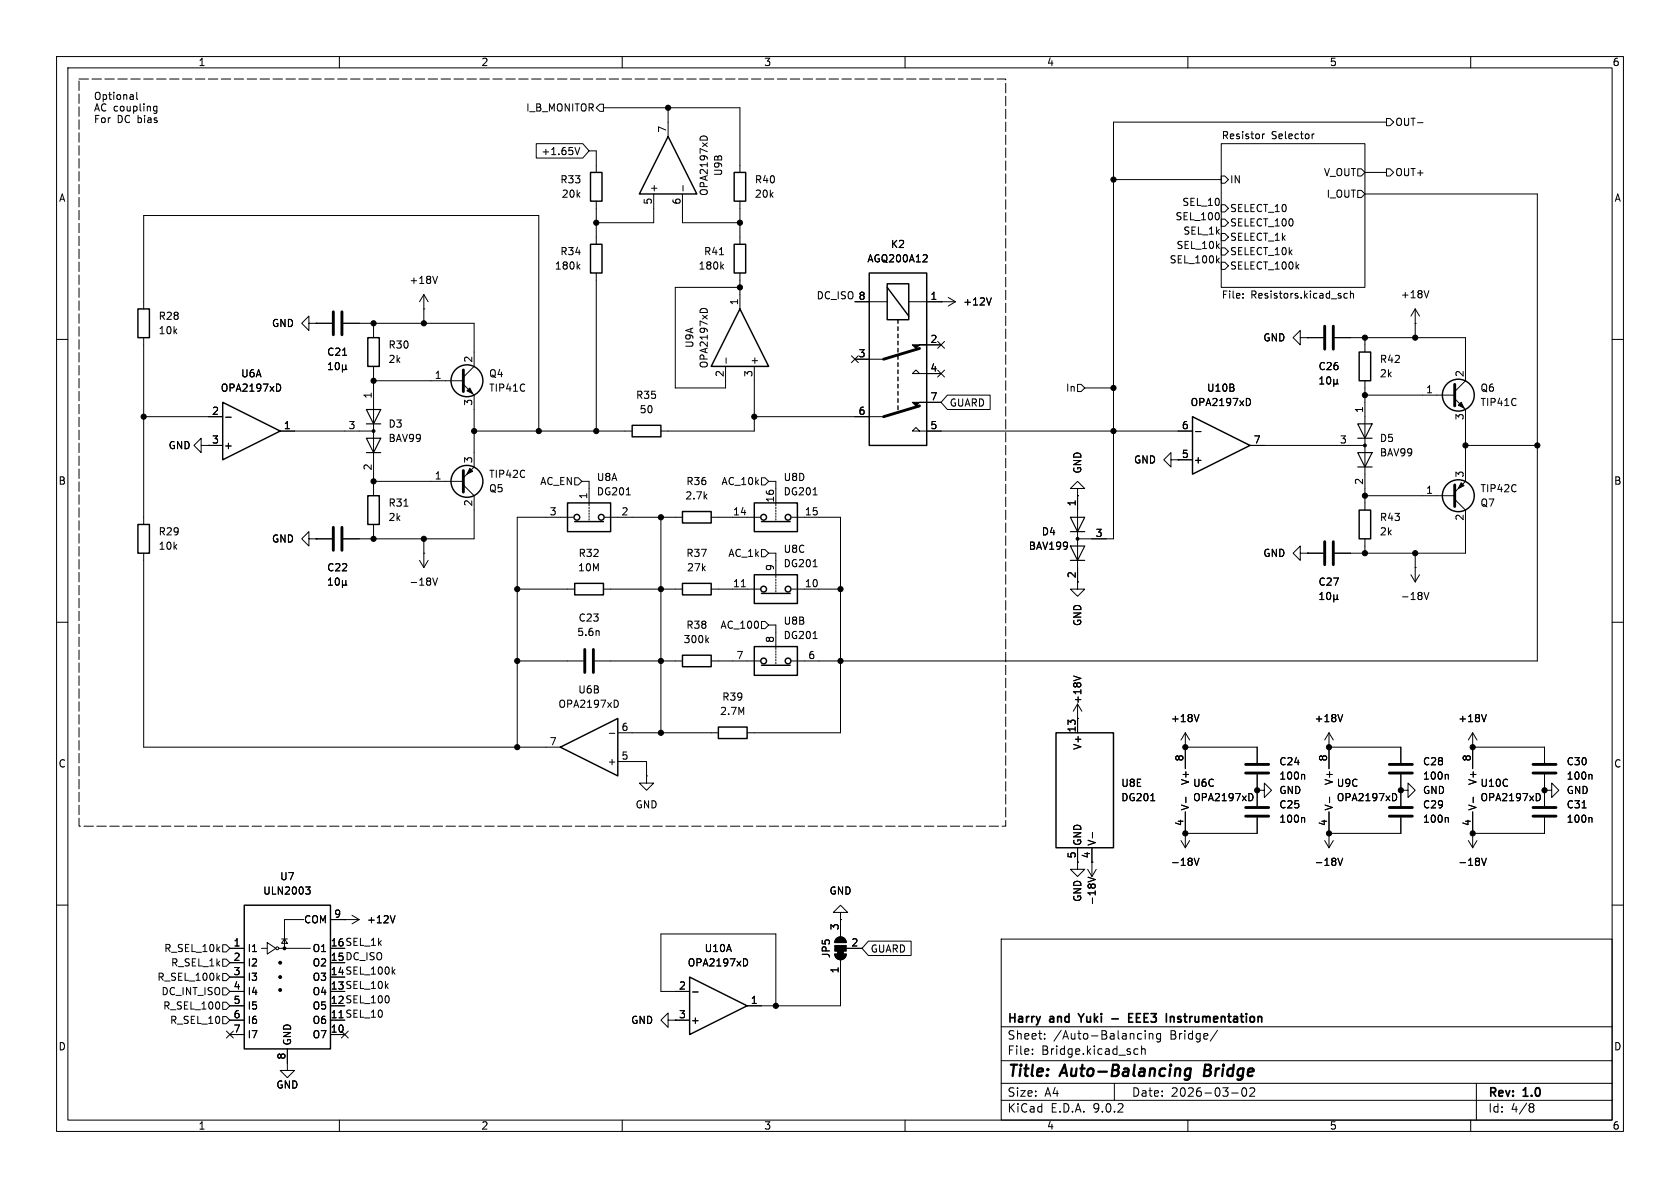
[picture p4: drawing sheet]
<svg xmlns="http://www.w3.org/2000/svg" width="297mm" height="210mm" viewBox="0 0 297 210" stroke-linecap="round" stroke-linejoin="round" font-family="sans-serif">
<g fill="none" stroke="#000" stroke-width=".18">
<path d="M10 10h277v190h-277zM12 12h273v186h-273zM24.2 16.3v1.1l.2 .2M27.1 19.4l.3 .2h.3M27.7 18.8v1l-.2 .3-.3-.1M27.7 18.8h-.3l-.3 .2M60 10v2M106 18.4h.7v1.3h-.7l-.6-.6zM106.7 19.1h24.1v11.4M110 10v2M118.1 19.1v5M160 10v2"/>
<path d="M210 10v2M260 10v2M94.8 25.4h8.2l1.1 1.3-1.1 1.2h-8.2zM101.6 26.1l.5 1.2 .4-1.2M104.1 26.7h1.3v3.8M105.4 35.6v7.6M115.6 34.3v5.1h-10.2M120.6 34.3v5.1h10.2M120.7 32.8v1M123.8 24.5a.68 .68 0 0 1 .6-.5 .68 .68 0 0 1 .6 .5M130.8 35.6v7.6M196.8 31.8h19.1"/>
<path d="M215.5 37.8v.8M215.9 25.4h25.4v25.4h-25.4zM215.9 36.2h.6l.7 .6-.7 .7h-.6zM215.9 38.7h.6l.7 .7-.7 .6h-.6zM215.9 31.1h.6l.7 .7-.7 .6h-.6zM223.2 23.7v.8M223.6 23.7l-.4 .2M232 23.7v.8M232.3 23.7l-.3 .2M240 33.7h.7l.6 .6-.6 .6h-.7zM240 29.8h.7l.6 .7-.6 .6h-.7zM241.3 34.3h30.5v82.5h-131.8"/>
<path d="M241.3 30.5h3.8M245.1 21h.6l.7 .6-.7 .6h-.6zM245.1 29.8h.6l.7 .7-.7 .6h-.6zM245.1 21.6h-48.3v73.7h-6.3M250.6 21.7h1M25.4 54.6v-16.5h69.8v38.1M25.4 59.7v33M54.6 57.2v-1.3l-1.3 1.3 1.3 1.2v-1.2h1.3M55.9 57.2h.1M55.9 57.2h2.8M60.7 57.2h23.1v7.6l-1.9 1.9M66 57.2v2.5"/>
<path d="M74.9 54.6h.1M74.9 52.1l-.7 1.2M74.9 52.1l.8 1.2M74.9 52.1v5.1M77.3 48.8l-.4 1.3M102.2 47.1l.3 .5M102.5 46.7l-.5 .5M105.4 48.3v27.9M123.8 54.9a.68 .68 0 0 1 .6-.4 .68 .68 0 0 1 .6 .4M127.2 45h.7M127.6 47.1l.3 .5M127.9 46.7l-.5 .5"/>
<path d="M130.8 50.8h-11.4v17.8h8.9v-3.8M130.8 48.3v6.3M151.1 53.3h5.7M160.7 53.3h8.2M163.7 45l.2 .3v.3l-.8 .7h.8M166.4 53.3h.1M167.6 52.6l1.3 .7M168.9 53.3l-1.3 .8M175.3 52.6l-.5 1.3M215.2 46l.4 .5M215.6 45.6l-.5 .5M215.9 43.8h.6l.7 .7-.7 .6h-.6z"/>
<path d="M215.9 46.4h.6l.7 .6-.7 .6h-.6zM215.9 41.3h.6l.7 .6-.7 .6h-.6zM219.7 52.6v.1M219.7 51.9v.1M229.9 59.7v-1.3l-1.3 1.3 1.3 1.3v-1.3h1.2M231.1 59.7h.1M231.1 59.7h2.8M236 59.7h23.1v7.6l-1.9 1.9M238.2 51.9h-.4l-.2 .2 .1 .5h.5M238.7 52l.2-.1h.3l.1 .8M238.7 51.4v1.3M241.3 59.7v2.5"/>
<path d="M250.2 57.2h.1M250.2 54.6l-.8 1.3M250.2 54.6l.8 1.3M250.2 54.6v5.1M252.6 51.4l-.4 1.2M10 60h2M25.4 73.7h14M35.6 78.7v1.3l-1.3-1.3 1.3-1.2v1.2h1.2M36.8 78.7h.1M36.8 78.7h2.6M39.9 73.8h1M49.2 67.9a.68 .68 0 0 1 .4 .6 .68 .68 0 0 1-.4 .7"/>
<path d="M49.5 76.2h16.5M58.1 65.3h.7M58.1 64.4l.3-.3v1.2M59.4 64.1h.2a.68 .68 0 0 1 .4 .6 .68 .68 0 0 1-.4 .6 .84 .84 0 0 1-.2-1.2zM60.5 65.2l.2 .1h.3l.1-.1M60.5 64.5v1.3M60.6 62.8h.7M61.1 65.2l.2 .1M61.1 64.5v.7M66 67.3h15.9M66 64.8v22.8M81.9 67.9l1.9 2v12.7l-1.9 1.9"/>
<path d="M83.8 76.2h28M128.4 63.3v.9M133.3 64.8v11.4h-16.5M133.3 73.7h22.9M150.5 62.9l1.2 1.2M151.1 63.5h5.1M151.7 62.9l-1.2 1.2M162.6 66l-.7-.6-.6 .6h5.1M162.6 76.2l-.7-.6-.6 .6h49.5M163.8 61h2.6M163.8 71.1h2.6M165.8 65.4l1.2 1.2"/>
<path d="M165.8 60.4l1.2 1.2M167 65.4l-1.2 1.2M167 60.4l-1.2 1.2M167.5 69.8h7.5v2.6h-7.5l-1.1-1.3zM190.5 67.9h.6l.7 .7-.7 .6h-.6zM191.8 68.6h5M211.3 76.3h1M220.6 70.4a.68 .68 0 0 1 .5 .7 .68 .68 0 0 1-.5 .6M221 78.7h20.3M233.3 67.9h.7M233.3 67l.4-.4v1.3M234.6 66.7l.2-.1a.68 .68 0 0 1 .5 .7 .68 .68 0 0 1-.5 .6l-.2-.1-.1-.4z"/>
<path d="M235.8 67.7l.2 .2h.2l.2-.2M235.8 67v1.3M236.4 67.7l.2 .2M236.4 67v.7M241.3 69.9h15.9M241.3 67.3v22.9M257.2 70.5l1.9 1.9v12.7l-1.9 1.9M259.1 78.7h12.7M285 60h2M25.4 97.8v34.3h73.7M54.6 95.3v-1.3l-1.3 1.3 1.3 1.2v-1.2h1.3M55.9 95.3h.1"/>
<path d="M55.9 95.3h2.8M66 85.1h15.9M66 92.7v2.6M71.4 89.5h.7M74.2 99.1l.7 1.2M74.9 97.8h.1M74.9 95.3v5M75.7 99.1l-.8 1.2M81.9 85.7l1.9 1.9v7.7h-23.1M101.3 91.4h-9.9v40.7M101.6 84.5h.6l.7 .6-.7 .6h-.6zM102.9 85.1h1.2v4.3"/>
<path d="M104.1 89.7v.2M104.1 90.2v.2M104.1 90.7v.2M104.1 91.2v.2M104.1 91.7v.2M106.9 91.4h13.7M110.7 87.5h.7M116.8 91.4v38.1M125.7 91.4h8.7M134.6 84.5h.7l.6 .6-.6 .6h-.7zM134.6 97.2h.7l.6 .6-.6 .6h-.7zM135.9 85.1h1.3v4.3"/>
<path d="M135.9 97.8h1.3v4.3M137.2 89.7v.2M137.2 90.2v.2M137.2 90.7v.2M137.2 91.2v.2M137.2 91.7v.2M140 91.4h8.6v38.1h-16.5M143.7 87.5h.8M190.5 86.4h1.3l-1.3-1.3-1.3 1.3h1.3v1.2M190.5 87.6h.1M190.5 87.6v16.5h1.3l-1.3 1.3-1.3-1.3h1.3M207 81.3v-1.3l-1.3 1.3 1.3 1.3v-1.3h1.3"/>
<path d="M208.3 81.3h.1M208.3 81.3h2.5M229.9 97.8v-1.3l-1.3 1.3 1.3 1.3v-1.3h1.2M231.1 97.8h.1M231.1 97.8h2.8M241.3 87.6h15.9M241.3 95.3v2.5M250.2 97.8v5.1M257.2 88.3l1.9 1.9v7.6h-23.1M10 110h2M58.1 102.5l.3-.3v1.2M58.1 103.4h.7"/>
<path d="M59.4 102.2h.2a.68 .68 0 0 1 .4 .6 .68 .68 0 0 1-.4 .6 .84 .84 0 0 1-.2-1.2zM60.5 102.6v1.3M60.5 103.3l.2 .1h.3l.1-.1M61.1 102.6v.7M61.1 103.3l.2 .1M76.5 102.2l.4 1.2 .4-1.2M91.4 104.1h10.2M91.4 116.8h11.7M105.2 116.8h15.4M105.9 111.6v.7M106.7 104.1h13.9M124.9 113.1l.4 .5"/>
<path d="M125.3 112.8l-.5 .4M125.7 104.1h8.7M125.7 116.8h8.7M131.1 103.7h.7M134.6 109.9h.7l.6 .6-.6 .6h-.7zM135.9 110.5h1.3v4.3M137.2 102.4v.2M137.2 102.9v.2M137.2 103.4v.2M137.2 103.9v.2M137.2 104.4v.2M137.2 115.1v.2"/>
<path d="M137.2 115.6v.2M137.2 116.1v.2M137.2 116.6v.2M137.2 117.1v.2M140 104.1h8.6M143.7 100.2h.8M143.7 112.9h.8M189.8 119.5l1.3 .4M233.3 105.1l.4-.4v1.3M233.3 106h.7M234.6 104.8l.2-.1a.68 .68 0 0 1 .5 .7 .68 .68 0 0 1-.5 .6l-.2-.1-.1-.4zM235.8 105.1v1.3"/>
<path d="M235.8 105.8l.2 .2h.2l.2-.2M236.4 105.1v.7M236.4 105.8l.2 .2M249.4 101.6l.8 1.3M250.2 100.3h.1M251 101.6l-.8 1.3M251.8 104.7l.4 1.3 .4-1.3M285 110h2M107.7 129.6h1M108.9 123.8a.68 .68 0 0 1 .4 .6 .68 .68 0 0 1-.4 .6M109.2 134.6h5.1v2.6M109.2 129.5h17.8"/>
<path d="M114.3 137.2v1.2h-1.3l1.3 1.3 1.3-1.3h-1.3M114.3 137.2h.1M190.5 127h.1M190.5 124.5l-.8 1.2M190.5 124.5l.8 1.2M190.5 124.5v5M209.5 132.1h.1M209.5 132.1h12.7v2.8M209.5 129.5v6.4M209.5 129.5l-.7 1.3M209.5 129.5l.8 1.3M212 126.3l-.5 1.3"/>
<path d="M222.2 139.7h1.3v-1.3l1.3 1.3-1.3 1.3v-1.3M222.2 139.7h.1M222.2 136.9v5.6M230.5 136.9l.1 .2v.6M234.9 132.1h.1M234.9 132.1h12.7v2.8M234.9 129.5v6.4M234.9 129.5l-.7 1.3M234.9 129.5l.8 1.3M237.4 126.3l-.5 1.3M247.6 139.7h1.3v-1.3l1.3 1.3-1.3 1.3v-1.3M247.6 139.7h.1"/>
<path d="M247.6 136.9v5.6M255.9 136.9l.1 .2v.6M260.3 132.1h.1M260.3 132.1h12.7v2.8M260.3 129.5l-.7 1.3M260.3 129.5l.8 1.3M260.3 129.5v6.4M262.8 126.3l-.5 1.3M273 139.7h1.3v-1.3l1.3 1.3-1.3 1.3v-1.3M273 139.7h.1M273 136.9v5.6M281.3 136.9l.1 .2v.6"/>
<path d="M54 156.8h.8l-.4 .5 .4 .1v.4l-.2 .3h-.4M190.5 152.4v1.3h1.3l-1.3 1.2-1.3-1.2h1.3M190.5 152.4h.1M190.5 149.9v2.5M192.3 153.7l.7 1.2M192.3 155.1l1.3 .4-1.3 .4M193 149.9v5M193.1 147.1v1M193.8 153.7l-.8 1.2M203.4 141.5h.8M208.8 148.6l.7 1.3M209.5 147.3h.1"/>
<path d="M209.5 143.5v6.4M209.6 140.9v1M210.3 148.6l-.8 1.3M211.1 151.7l.4 1.3 .5-1.3M221.1 140.3a.68 .68 0 0 1 .4 .6 .68 .68 0 0 1-.4 .6M222.2 144.5v2.8h-12.7M230.5 144.5l.1 .2v.7M234.2 148.6l.7 1.3M234.9 147.3h.1M234.9 143.5v6.4M235 140.9v1M235.7 148.6l-.8 1.3"/>
<path d="M236.5 151.7l.4 1.3 .5-1.3M246.5 140.3a.68 .68 0 0 1 .4 .6 .68 .68 0 0 1-.4 .6M247.6 144.5v2.8h-12.7M255.9 144.5l.1 .2v.7M259.6 148.6l.7 1.3M260.3 147.3h.1M260.3 143.5v6.4M260.4 140.9v1M261.1 148.6l-.8 1.3M261.9 151.7l.4 1.3 .5-1.3M271.9 140.3a.68 .68 0 0 1 .4 .6 .68 .68 0 0 1-.4 .6M273 144.5v2.8h-12.7"/>
<path d="M279.7 142.8h.7M281.3 144.5l.1 .2v.7M10 160h2M38.5 172.8l.3 .5M38.8 172.5l-.4 .4M39.4 172.1h.6l.6 .6-.6 .7h-.6zM39.4 174.6h.6l.6 .7-.6 .6h-.6zM39.4 169.5h.6l.6 .7-.6 .6h-.6zM39.4 179.7h.6l.6 .6-.6 .7h-.6zM39.4 167h.6l.6 .6-.6 .7h-.6zM39.4 177.2h.6l.6 .6-.6 .6h-.6zM40.6 167.6h2.6"/>
<path d="M40.6 170.2h2.6M40.6 172.7h2.6M40.6 175.3h2.6M40.6 177.8h2.6M46.2 167.6h1M47.2 166.6l1.6 1-1.6 1.1zM49.3 167.6h5.6M49.8 166h1M50.3 166l.5 .8h-1zM53.7 162.6h-3.4v5M58.4 162.6h5.1M61 162.6h.1"/>
<path d="M62.2 161.8l1.3 .8M63.5 162.6l-1.3 .7M68.7 176.3v.7M69.5 171.7l.3 .5M69.8 171.4l-.5 .4M69.8 161.9l-.4 1.2M121.9 175.3h-5.1v-10.2h20.4v12.7M122.4 175.4h1M131.7 169.5a.68 .68 0 0 1 .5 .6 .68 .68 0 0 1-.5 .7M147.6 168.7h2a1.02 1.02 0 0 1-1 1 1.02 1.02 0 0 1-1-1zM147.9 165.9a1.02 1.02 0 0 1 1.1-.2 1.02 1.02 0 0 1 .6 .9h-2zM148.6 161.3h1.3l-1.3-1.3-1.3 1.3h1.3v1.3"/>
<path d="M148.6 162.6h.1M148.6 162.6v3M148.6 169.7v8.1h-16.5M149.6 167.6h2.8M153.5 166.4h7.6v2.5h-7.6l-1.1-1.3zM177 166h108v32h-108zM285 160h2M40 182.3l1.2 1.2M40.6 180.3h2.6M40.6 182.9h2.6M41.2 182.3l-1.2 1.2M50.8 185.4v3.8h1.3l-1.3 1.3-1.3-1.3h1.3"/>
<path d="M58.4 182.9h2.6M60 198v2M60.4 182.3l1.2 1.2M61.6 182.3l-1.2 1.2M110 198v2M118.1 180.3v-1.2l-1.3 1.2 1.3 1.3v-1.3h1.3M119.4 180.3h.1M119.4 180.3h2.5M160 198v2M177 194.5h108M177 191.5h108M177 187.5h108"/>
<path d="M177 181.5h108M182.5 186.3v.1M182.5 185.5v.1M184.7 183.6v.1M184.7 182.8v.1M197 191.5v3M200.5 186.3l.2 .1 .5-.1M201.2 185.5l-.5-.1-.2 .1M201.4 182.7l.4 .1M201.8 183.6l-.4 .1M201.8 185.5l.2-.1 .4 .1 .1 .9M201.8 184.9v1.5"/>
<path d="M202.5 182.2v.1M202.5 182.7v1M203.2 182.8l.2-.1 .3 .1 .1 .9M203.2 182.7v1M205.2 182.8l-.5-.1-.2 .3v.4l.1 .2h.6M205.2 182.7v1.2l-.3 .3-.4-.1M210 198v2M215.2 182.1l-1.2 2M217.7 193.2h1.2M219.7 192.4a.81 .81 0 0 0 .3 1.4l.2-.1 .2-.5-.2-.8M221.7 192.4v.5l-.8 .9h.9M260 198v2"/>
<path d="M261 191.5v6.5M270.6 195.1l.4 .1 .2 .2-.3 .3M270.6 195.7h.3M270.9 195.7l.2 .2 .1 .4-.2 .2-.4 .1"/>
<circle cx="49" cy="167.6" r=".25"/>
</g>
<path d="M210.5 189a.66 .66 0 0 0-1 .3l-.1 .5 .2 .3 .2 .1 .6-.1M210.5 188.9l-.2 1.6a.6 .6 0 0 1-.9 .3M213.1 188.2l-.3 2h.8" fill="none" stroke="#000" stroke-width=".4"/>
<path d="M190.6 179.2l.5 .8M199.6 179.9h.5M200.3 179.2h-.7v1.5h.7M207.3 179.7l.3 .2v.8M196.6 180.1h1.1" fill="none" stroke="#000" stroke-width=".3"/>
<g fill="none" stroke="#000" stroke-width=".25">
<path d="M104.4 30.5h2v5.1h-2zM118.1 24.1l5.1 10.2h-10.2zM129.8 30.5h2v5.1h-2zM24.4 54.6h2v5.1h-2zM65 59.7h2.1v5.1h-2.1zM104.4 43.2h2v5.1h-2zM129.8 43.2h2v5.1h-2zM130.8 54.6l5.1 10.2h-10.2zM153.7 48.3h10.1v30.4h-10.1zM156.8 50.2h3.9v6.3h-3.9zM156.8 50.8l3.9 5.1M158.7 56.5v.7"/>
<path d="M158.7 57.8v.6M158.7 59.1v.6M39.4 71.1l10.1 5.1-10.1 5.1zM111.8 75.2h5v2h-5zM158.7 60.3v.7M158.7 61.6v.6M158.7 62.9v.6M158.7 64.1v.7M158.7 65.4v.6M158.7 66.7v.6M158.7 67.9v.7M158.7 69.2v.7"/>
<path d="M158.7 70.5v.6M158.7 71.8v.6M210.8 73.7l10.2 5-10.2 5.1zM240.3 62.2h2v5.1h-2zM24.4 92.7h2v5.1h-2zM65 87.6h2.1v5.1h-2.1zM100.3 88.9h7.6v5.1h-7.6zM101.6 92.2h5.1M120.6 90.4h5.1v2.1h-5.1zM133.3 88.9h7.7v5.1h-7.7zM134.6 92.2h5.1M240.3 90.2h2v5.1h-2z"/>
<path d="M101.6 103.1h5.1v2.1h-5.1zM120.6 115.8h5.1v2.1h-5.1zM120.6 103.1h5.1v2.1h-5.1zM133.3 101.6h7.7v5.1h-7.7zM133.3 114.3h7.7v5.1h-7.7zM134.6 104.9h5.1M134.6 117.6h5.1M99.1 132.1l10.1-5.1v10.2zM127 128.5h5.1v2.1h-5.1zM186.7 129.5h10.1v20.4h-10.1zM43.2 160h15.2v25.4h-15.2zM121.9 172.7l10.2 5.1-10.2 5.1z"/>
<circle cx="82.5" cy="67.3" r="2.82"/>
<circle cx="257.8" cy="69.8" r="2.82"/>
<circle cx="82.5" cy="85.1" r="2.82"/>
<circle cx="102" cy="91.4" r=".51"/>
<circle cx="106.3" cy="91.4" r=".51"/>
<circle cx="135" cy="91.4" r=".51"/>
<circle cx="139.3" cy="91.4" r=".51"/>
<circle cx="257.8" cy="87.6" r="2.82"/>
<circle cx="135" cy="116.8" r=".51"/>
<circle cx="135" cy="104.1" r=".51"/>
<circle cx="139.3" cy="104.1" r=".51"/>
<circle cx="139.3" cy="116.8" r=".51"/>
</g>
<g fill="none" stroke="#000" stroke-width=".51">
<path d="M58.9 55.1v4.1M60.5 55.1v4.1M234.2 57.7v4M235.7 57.7v4M81.9 65.4v3.8M162.6 61.6l-6.4 1.9M162.6 71.8l-6.4 1.9M257.2 67.9v3.9M58.9 93.2v4.1M60.5 93.2v4.1M81.9 83.2v3.8M234.2 95.8v4"/>
<path d="M235.7 95.8v4M257.2 85.7v3.8M103.4 114.8v4.1M104.9 114.8v4.1M220.2 135.1h4.1M220.2 136.7h4.1M245.6 135.1h4.1M245.6 136.7h4.1M271 135.1h4.1M271 136.7h4.1M220.2 142.7h4.1M220.2 144.3h4.1"/>
<path d="M245.6 142.7h4.1M245.6 144.3h4.1M271 142.7h4.1M271 144.3h4.1"/>
</g>
<g fill="#000" stroke="#000" stroke-width=".18">
<path d="M82.5 69.1l.6-.5 .5 1zM161.3 61h2.5h-1.2l-.7 .6zM161.3 71.1h2.5h-1.2l-.7 .7zM257.8 71.6l.5-.5 .5 1zM83.1 82.8l.5 .5-1.1 .5zM258.3 85.3l.5 .6-1 .5zM147.6 168.7h2a1.02 1.02 0 0 1-1 1 1.02 1.02 0 0 1-1-1zM147.6 167.1h2v1h-2zM148.1 168.1h1v.6h-1zM147.9 165.9a1.02 1.02 0 0 1 1.1-.2 1.02 1.02 0 0 1 .6 .9h-2z"/>
<circle cx="118.1" cy="19.1" r=".46"/>
<circle cx="105.4" cy="39.4" r=".46"/>
<circle cx="130.8" cy="39.4" r=".46"/>
<circle cx="196.8" cy="31.8" r=".46"/>
<circle cx="66" cy="57.2" r=".46"/>
<circle cx="74.9" cy="57.2" r=".46"/>
<circle cx="130.8" cy="50.8" r=".46"/>
<circle cx="241.3" cy="59.7" r=".46"/>
<circle cx="250.2" cy="59.7" r=".46"/>
<circle cx="25.4" cy="73.7" r=".46"/>
<circle cx="66" cy="67.3" r=".46"/>
<circle cx="66" cy="76.2" r=".25"/>
<circle cx="83.8" cy="76.2" r=".46"/>
<circle cx="95.2" cy="76.2" r=".46"/>
<circle cx="105.4" cy="76.2" r=".46"/>
<circle cx="133.3" cy="73.7" r=".46"/>
<circle cx="196.8" cy="76.2" r=".46"/>
<circle cx="196.8" cy="68.6" r=".46"/>
<circle cx="241.3" cy="69.9" r=".46"/>
<circle cx="241.3" cy="78.7" r=".25"/>
<circle cx="259.1" cy="78.7" r=".46"/>
<circle cx="271.8" cy="78.7" r=".46"/>
<circle cx="66" cy="95.3" r=".46"/>
<circle cx="66" cy="85.1" r=".46"/>
<circle cx="74.9" cy="95.3" r=".46"/>
<circle cx="116.8" cy="91.4" r=".46"/>
<circle cx="190.5" cy="95.2" r=".25"/>
<circle cx="241.3" cy="87.6" r=".46"/>
<circle cx="241.3" cy="97.8" r=".46"/>
<circle cx="250.2" cy="97.8" r=".46"/>
<circle cx="91.4" cy="104.1" r=".46"/>
<circle cx="91.4" cy="116.8" r=".46"/>
<circle cx="116.8" cy="116.8" r=".46"/>
<circle cx="116.8" cy="104.1" r=".46"/>
<circle cx="148.6" cy="116.8" r=".46"/>
<circle cx="148.6" cy="104.1" r=".46"/>
<circle cx="91.4" cy="132.1" r=".46"/>
<circle cx="116.8" cy="129.5" r=".46"/>
<circle cx="209.5" cy="132.1" r=".46"/>
<circle cx="222.2" cy="139.7" r=".46"/>
<circle cx="234.9" cy="132.1" r=".46"/>
<circle cx="247.6" cy="139.7" r=".46"/>
<circle cx="260.3" cy="132.1" r=".46"/>
<circle cx="273" cy="139.7" r=".46"/>
<circle cx="209.5" cy="147.3" r=".46"/>
<circle cx="234.9" cy="147.3" r=".46"/>
<circle cx="260.3" cy="147.3" r=".46"/>
<circle cx="49.5" cy="175" r=".25"/>
<circle cx="49.5" cy="170.2" r=".25"/>
<circle cx="49.5" cy="172.7" r=".25"/>
<circle cx="50.3" cy="167.6" r=".25"/>
<circle cx="137.2" cy="177.8" r=".46"/>
</g>
<path d="M64.8 72.4h2.5l-1.3 2.5zM64.8 74.9h2.5M64.8 77.5h2.5l-1.3 2.5zM240 74.9h2.6l-1.3 2.6zM240 77.5h2.6M64.8 80h2.5M189.2 91.4h2.6l-1.3 2.6zM189.2 94h2.6M189.2 96.5h2.6l-1.3 2.6zM189.2 99.1h2.6M240 80h2.6l-1.3 2.6zM240 82.6h2.6" fill="none" stroke="#000" stroke-width=".2"/>
<path d="M14 14h163.8v132.1h-163.8z" fill="none" stroke="#000" stroke-width=".18" stroke-dasharray="1.7 .6"/>
<g font-size="2.8">
<text x="178" y="190.9">Title:</text>
<text x="187.7" y="190.9">Auto-Balancing</text>
<text x="213.7" y="190.9">Bridge</text>
</g>
<g font-size="2.1">
<text x="178" y="184">Sheet:</text>
<text x="178" y="181.2">Harry</text>
<text x="185.7" y="181.2">and</text>
<text x="186.2" y="184">/Auto-Balancing</text>
<text x="191.5" y="181.2">Yuki</text>
<text x="201.4" y="181.2">EEE3</text>
<text x="206.9" y="184">Bridge/</text>
<text x="208.6" y="181.2">Instrumentation</text>
<text x="178" y="186.7">File:</text>
<text x="184.1" y="186.7">Bridge.kicad_sch</text>
<text x="178" y="196.9">KiCad</text>
<text x="178" y="194.1">Size:</text>
<text x="184.7" y="194.1">A4</text>
<text x="185.7" y="196.9">E.D.A.</text>
<text x="193.3" y="196.9">9.0.2</text>
<text x="200" y="194.1">Date:</text>
<text x="207" y="194.1">2026-03-02</text>
<text x="263" y="194.3">Rev:</text>
<text x="263" y="196.9">Id:</text>
<text x="267.1" y="196.9">4/8</text>
<text x="269.4" y="194.3">1.0</text>
</g>
<g font-size="1.8">
<text x="35" y="11.9">1</text>
<text x="85" y="11.9">2</text>
<text x="135" y="11.9">3</text>
<text x="185" y="11.9">4</text>
<text x="235" y="11.9">5</text>
<text x="285" y="11.9">6</text>
<text x="16.5" y="18">Optional</text>
<text x="16.5" y="20">AC coupling</text>
<text x="16.5" y="22.1">For</text>
<text x="20.7" y="22.1">DC bias</text>
<text x="92.9" y="19.9">I_B_MONITOR</text>
<text x="117.9" y="23.6" transform="rotate(-90 117.9 23.6)">7</text>
<text x="246.6" y="22.5">OUT-</text>
<text x="95.6" y="27.6">+1.65V</text>
<text x="215.9" y="24.7">Resistor</text>
<text x="224.8" y="24.7">Selector</text>
<text x="10.3" y="35.9">A</text>
<text x="99" y="32.6">R33</text>
<text x="99.2" y="35.2">20k</text>
<text x="116.4" y="34.2" transform="rotate(-90 116.4 34.2)">+</text>
<text x="125.3" y="34.7" transform="rotate(-90 125.3 34.7)">OPA2197xD</text>
<text x="127.9" y="31.2" transform="rotate(-90 127.9 31.2)">U9B</text>
<text x="133.4" y="35.2">20k</text>
<text x="133.4" y="32.6">R40</text>
<text x="217.4" y="32.6">IN</text>
<text x="234" y="31.3">V_OUT</text>
<text x="234.4" y="35.2">I_OUT</text>
<text x="246.6" y="31.3">OUT+</text>
<text x="285.3" y="35.9">A</text>
<text x="115.3" y="36.3" transform="rotate(-90 115.3 36.3)">5</text>
<text x="120.4" y="36.3" transform="rotate(-90 120.4 36.3)">6</text>
<text x="207.7" y="39">SEL_100</text>
<text x="208.9" y="36.5">SEL_10</text>
<text x="209.1" y="41.6">SEL_1k</text>
<text x="217.4" y="37.7">SELECT_10</text>
<text x="217.4" y="40.2">SELECT_100</text>
<text x="98" y="47.9">180k</text>
<text x="99" y="45.3">R34</text>
<text x="123.4" y="47.9">180k</text>
<text x="124.4" y="45.3">R41</text>
<text x="153.2" y="46.6">AGQ200A12</text>
<text x="157.4" y="44">K2</text>
<text x="206.7" y="46.6">SEL_100k</text>
<text x="207.9" y="44.1">SEL_10k</text>
<text x="217.4" y="45.3">SELECT_10k</text>
<text x="217.4" y="47.9">SELECT_100k</text>
<text x="217.4" y="42.8">SELECT_1k</text>
<text x="72.3" y="50.4">+18V</text>
<text x="144.3" y="53">DC_ISO 8</text>
<text x="151.7" y="53.1">8</text>
<text x="164.4" y="53.1">1</text>
<text x="215.9" y="53.1">File:</text>
<text x="221.1" y="53.1">Resistors.kicad_sch</text>
<text x="247.5" y="52.9">+18V</text>
<text x="27.9" y="59.3">10k</text>
<text x="27.9" y="56.7">R28</text>
<text x="48" y="58">GND</text>
<text x="130.6" y="54" transform="rotate(-90 130.6 54)">1</text>
<text x="170.2" y="54.2">+12V</text>
<text x="57.7" y="63.1">C21</text>
<text x="68.6" y="61.8">R30</text>
<text x="68.6" y="64.4">2k</text>
<text x="83.6" y="64.2" transform="rotate(-90 83.6 64.2)">2</text>
<text x="122.8" y="61.6" transform="rotate(-90 122.8 61.6)">U9A</text>
<text x="125.3" y="65.2" transform="rotate(-90 125.3 65.2)">OPA2197xD</text>
<text x="134.2" y="64.6" transform="rotate(-90 134.2 64.6)">+</text>
<text x="151.7" y="63.2">3</text>
<text x="164.4" y="60.7">2</text>
<text x="164.4" y="65.8">4</text>
<text x="223.2" y="60.6">GND</text>
<text x="233" y="65.6">C26</text>
<text x="243.8" y="64.4">R42</text>
<text x="38.9" y="69.4">OPA2197xD</text>
<text x="42.5" y="66.9">U6A</text>
<text x="65.8" y="70.6" transform="rotate(-90 65.8 70.6)">1</text>
<text x="76.8" y="67.1">1</text>
<text x="83.6" y="71.8" transform="rotate(-90 83.6 71.8)">3</text>
<text x="86.4" y="66.9">Q4</text>
<text x="86.4" y="69.4">TIP41C</text>
<text x="112.4" y="70.7">R35</text>
<text x="128" y="66.7" transform="rotate(-90 128 66.7)">2</text>
<text x="133.1" y="66.7" transform="rotate(-90 133.1 66.7)">3</text>
<text x="164.4" y="70.9">7</text>
<text x="188.4" y="69.4">In</text>
<text x="210.4" y="72">OPA2197xD</text>
<text x="213.3" y="69.4">U10B</text>
<text x="243.8" y="66.9">2k</text>
<text x="252" y="69.6">1</text>
<text x="258.8" y="66.7" transform="rotate(-90 258.8 66.7)">2</text>
<text x="261.6" y="69.4">Q6</text>
<text x="261.6" y="72">TIP41C</text>
<text x="37.4" y="73.4">2</text>
<text x="50.1" y="75.9">1</text>
<text x="61.5" y="75.9">3</text>
<text x="68.6" y="75.8">D3</text>
<text x="113" y="73.3">50</text>
<text x="151.7" y="73.4">6</text>
<text x="164.4" y="75.9">5</text>
<text x="167.8" y="72.1">GUARD</text>
<text x="208.8" y="75.9">6</text>
<text x="241" y="73.1" transform="rotate(-90 241 73.1)">1</text>
<text x="258.8" y="74.4" transform="rotate(-90 258.8 74.4)">3</text>
<text x="29.7" y="79.6">GND</text>
<text x="37.4" y="78.5">3</text>
<text x="39.5" y="79.6">+</text>
<text x="65.8" y="83.3" transform="rotate(-90 65.8 83.3)">2</text>
<text x="68.6" y="78.3">BAV99</text>
<text x="83.6" y="82" transform="rotate(-90 83.6 82)">3</text>
<text x="191.4" y="83.8" transform="rotate(-90 191.4 83.8)">GND</text>
<text x="200.4" y="82.1">GND</text>
<text x="208.8" y="81">5</text>
<text x="210.9" y="82.1">+</text>
<text x="221.5" y="78.5">7</text>
<text x="236.8" y="78.5">3</text>
<text x="243.8" y="78.3">D5</text>
<text x="243.8" y="80.9">BAV99</text>
<text x="10.3" y="85.9">B</text>
<text x="68.6" y="89.8">R31</text>
<text x="76.8" y="84.8">1</text>
<text x="83.6" y="89.6" transform="rotate(-90 83.6 89.6)">2</text>
<text x="86.4" y="87.2">Q5</text>
<text x="86.4" y="84.7">TIP42C</text>
<text x="95.4" y="86">AC_EN</text>
<text x="103.9" y="88.3" transform="rotate(-90 103.9 88.3)">1</text>
<text x="105.4" y="87.8">DG201</text>
<text x="105.4" y="85.2">U8A</text>
<text x="121.1" y="88.5">2.7k</text>
<text x="121.2" y="86">R36</text>
<text x="127.5" y="86">AC_10k</text>
<text x="136.9" y="88.9" transform="rotate(-90 136.9 88.9)">16</text>
<text x="138.4" y="87.8">DG201</text>
<text x="138.4" y="85.2">U8D</text>
<text x="190.2" y="89.6" transform="rotate(-90 190.2 89.6)">1</text>
<text x="241" y="85.8" transform="rotate(-90 241 85.8)">2</text>
<text x="252" y="87.4">1</text>
<text x="258.8" y="84.5" transform="rotate(-90 258.8 84.5)">3</text>
<text x="261.6" y="89.8">Q7</text>
<text x="261.6" y="87.2">TIP42C</text>
<text x="285.3" y="85.9">B</text>
<text x="27.9" y="94.8">R29</text>
<text x="68.6" y="92.3">2k</text>
<text x="97.1" y="91.2">3</text>
<text x="109.8" y="91.2">2</text>
<text x="129.5" y="91.2">14</text>
<text x="142.2" y="91.2">15</text>
<text x="184.1" y="94.8">D4</text>
<text x="193.6" y="95">3</text>
<text x="243.8" y="92.3">R43</text>
<text x="243.8" y="94.8">2k</text>
<text x="258.8" y="92.1" transform="rotate(-90 258.8 92.1)">2</text>
<text x="27.9" y="97.4">10k</text>
<text x="48" y="96.1">GND</text>
<text x="57.7" y="101.2">C22</text>
<text x="102.1" y="101.2">10M</text>
<text x="102.2" y="98.7">R32</text>
<text x="121.2" y="98.7">R37</text>
<text x="121.4" y="101.2">27k</text>
<text x="128.7" y="98.7">AC_1k</text>
<text x="136.9" y="101" transform="rotate(-90 136.9 101)">9</text>
<text x="138.4" y="100.5">DG201</text>
<text x="138.4" y="97.9">U8C</text>
<text x="181.8" y="97.4">BAV199</text>
<text x="223.2" y="98.7">GND</text>
<text x="72.3" y="103.7">-18V</text>
<text x="129.5" y="103.9">11</text>
<text x="142.2" y="103.9">10</text>
<text x="190.2" y="102.3" transform="rotate(-90 190.2 102.3)">2</text>
<text x="233" y="103.7">C27</text>
<text x="247.5" y="106.3">-18V</text>
<text x="102" y="112.6">5.6n</text>
<text x="102.2" y="110.1">C23</text>
<text x="120.8" y="113.9">300k</text>
<text x="121.2" y="111.4">R38</text>
<text x="127.3" y="111.4">AC_100</text>
<text x="136.9" y="113.7" transform="rotate(-90 136.9 113.7)">8</text>
<text x="138.4" y="113.2">DG201</text>
<text x="138.4" y="110.6">U8B</text>
<text x="191.4" y="110.8" transform="rotate(-90 191.4 110.8)">GND</text>
<text x="130.1" y="116.6">7</text>
<text x="142.8" y="116.6">6</text>
<text x="98.6" y="125.3">OPA2197xD</text>
<text x="102.1" y="122.8">U6B</text>
<text x="127.6" y="124.1">R39</text>
<text x="191.4" y="124.6" transform="rotate(-90 191.4 124.6)">+18V</text>
<text x="97.1" y="131.8">7</text>
<text x="109.8" y="129.3">6</text>
<text x="127.2" y="126.6">2.7M</text>
<text x="190.2" y="129.6" transform="rotate(-90 190.2 129.6)">13</text>
<text x="206.9" y="127.9">+18V</text>
<text x="232.3" y="127.9">+18V</text>
<text x="257.7" y="127.9">+18V</text>
<text x="10.3" y="135.9">C</text>
<text x="107.3" y="135.5">+</text>
<text x="109.8" y="134.4">5</text>
<text x="191.4" y="132.7" transform="rotate(-90 191.4 132.7)">V+</text>
<text x="209.3" y="134.7" transform="rotate(-90 209.3 134.7)">8</text>
<text x="226.1" y="135.5">C24</text>
<text x="234.7" y="134.7" transform="rotate(-90 234.7 134.7)">8</text>
<text x="251.5" y="135.5">C28</text>
<text x="260.1" y="134.7" transform="rotate(-90 260.1 134.7)">8</text>
<text x="276.9" y="135.5">C30</text>
<text x="285.3" y="135.9">C</text>
<text x="112.3" y="143.1">GND</text>
<text x="198.1" y="141.8">DG201</text>
<text x="198.1" y="139.3">U8E</text>
<text x="210.4" y="143.4" transform="rotate(-90 210.4 143.4)">V-</text>
<text x="210.4" y="138.9" transform="rotate(-90 210.4 138.9)">V+</text>
<text x="210.8" y="139.3">U6C</text>
<text x="210.8" y="141.8">OPA2197xD</text>
<text x="226.1" y="140.6">GND</text>
<text x="226.1" y="138">100n</text>
<text x="226.1" y="143.1">C25</text>
<text x="235.8" y="143.4" transform="rotate(-90 235.8 143.4)">V-</text>
<text x="235.8" y="138.9" transform="rotate(-90 235.8 138.9)">V+</text>
<text x="236.2" y="139.3">U9C</text>
<text x="236.2" y="141.8">OPA2197xD</text>
<text x="251.5" y="140.6">GND</text>
<text x="251.5" y="138">100n</text>
<text x="251.5" y="143.1">C29</text>
<text x="261.2" y="143.4" transform="rotate(-90 261.2 143.4)">V-</text>
<text x="261.2" y="138.9" transform="rotate(-90 261.2 138.9)">V+</text>
<text x="261.6" y="139.3">U10C</text>
<text x="261.6" y="141.8">OPA2197xD</text>
<text x="276.9" y="140.6">GND</text>
<text x="276.9" y="138">100n</text>
<text x="276.9" y="143.1">C31</text>
<text x="191.4" y="149.6" transform="rotate(-90 191.4 149.6)">GND</text>
<text x="193.9" y="149.6" transform="rotate(-90 193.9 149.6)">V-</text>
<text x="209.3" y="146.1" transform="rotate(-90 209.3 146.1)">4</text>
<text x="226.1" y="145.6">100n</text>
<text x="234.7" y="146.1" transform="rotate(-90 234.7 146.1)">4</text>
<text x="251.5" y="145.6">100n</text>
<text x="260.1" y="146.1" transform="rotate(-90 260.1 146.1)">4</text>
<text x="276.9" y="145.6">100n</text>
<text x="49.4" y="155.8">U7</text>
<text x="190.2" y="151.8" transform="rotate(-90 190.2 151.8)">5</text>
<text x="192.8" y="151.8" transform="rotate(-90 192.8 151.8)">4</text>
<text x="206.9" y="153.3">-18V</text>
<text x="232.3" y="153.3">-18V</text>
<text x="257.7" y="153.3">-18V</text>
<text x="46.4" y="158.3">ULN2003</text>
<text x="146.6" y="158.3">GND</text>
<text x="191.4" y="159.5" transform="rotate(-90 191.4 159.5)">GND</text>
<text x="193.9" y="160.1" transform="rotate(-90 193.9 160.1)">-18V</text>
<text x="41.2" y="167.4">1</text>
<text x="53.7" y="163.4">COM</text>
<text x="58.4" y="167.4">16 SEL_1k</text>
<text x="58.4" y="167.4">16</text>
<text x="59" y="162.3">9</text>
<text x="64.8" y="163.4">+12V</text>
<text x="148.3" y="164.5" transform="rotate(-90 148.3 164.5)">3</text>
<text x="150.4" y="167.4">2</text>
<text x="27.7" y="173.6">R_SEL_100k</text>
<text x="28.9" y="168.5">R_SEL_10k</text>
<text x="30.1" y="171">R_SEL_1k</text>
<text x="41.2" y="169.9">2</text>
<text x="41.2" y="172.5">3</text>
<text x="43.7" y="168.5">I1</text>
<text x="43.7" y="171">I2</text>
<text x="43.7" y="173.6">I3</text>
<text x="55.2" y="168.5">O1</text>
<text x="55.2" y="171">O2</text>
<text x="55.2" y="173.6">O3</text>
<text x="58.4" y="169.9">15 DC_ISO</text>
<text x="58.4" y="172.5">14 SEL_100k</text>
<text x="58.4" y="169.9">15</text>
<text x="58.4" y="172.5">14</text>
<text x="121.5" y="171">OPA2197xD</text>
<text x="124.5" y="168.5">U10A</text>
<text x="146.9" y="169.5" transform="rotate(-90 146.9 169.5)">JP5</text>
<text x="148.3" y="172.2" transform="rotate(-90 148.3 172.2)">1</text>
<text x="153.8" y="168.6">GUARD</text>
<text x="28.5" y="176.1">DC_INT_ISO</text>
<text x="28.8" y="178.7">R_SEL_100</text>
<text x="41.2" y="175">4</text>
<text x="41.2" y="177.5">5</text>
<text x="43.7" y="176.1">I4</text>
<text x="43.7" y="178.7">I5</text>
<text x="55.2" y="176.1">O4</text>
<text x="55.2" y="178.7">O5</text>
<text x="58.4" y="175">13 SEL_10k</text>
<text x="58.4" y="177.5">12 SEL_100</text>
<text x="58.4" y="175">13</text>
<text x="58.4" y="177.5">12</text>
<text x="119.9" y="175">2</text>
<text x="132.6" y="177.5">1</text>
<text x="10.3" y="185.9">D</text>
<text x="30" y="181.2">R_SEL_10</text>
<text x="41.2" y="180.1">6</text>
<text x="41.2" y="182.6">7</text>
<text x="43.7" y="181.2">I6</text>
<text x="43.7" y="183.7">I7</text>
<text x="51.7" y="184.9" transform="rotate(-90 51.7 184.9)">GND</text>
<text x="55.2" y="181.2">O6</text>
<text x="55.2" y="183.7">O7</text>
<text x="58.4" y="180.1">11 SEL_10</text>
<text x="58.4" y="182.6">10</text>
<text x="58.4" y="180.1">11</text>
<text x="111.5" y="181.2">GND</text>
<text x="119.9" y="180.1">3</text>
<text x="122" y="181.2">+</text>
<text x="285.3" y="185.9">D</text>
<text x="50.5" y="187.4" transform="rotate(-90 50.5 187.4)">8</text>
<text x="48.8" y="192.6">GND</text>
<text x="35" y="199.9">1</text>
<text x="85" y="199.9">2</text>
<text x="135" y="199.9">3</text>
<text x="185" y="199.9">4</text>
<text x="235" y="199.9">5</text>
<text x="285" y="199.9">6</text>
</g>
</svg>
